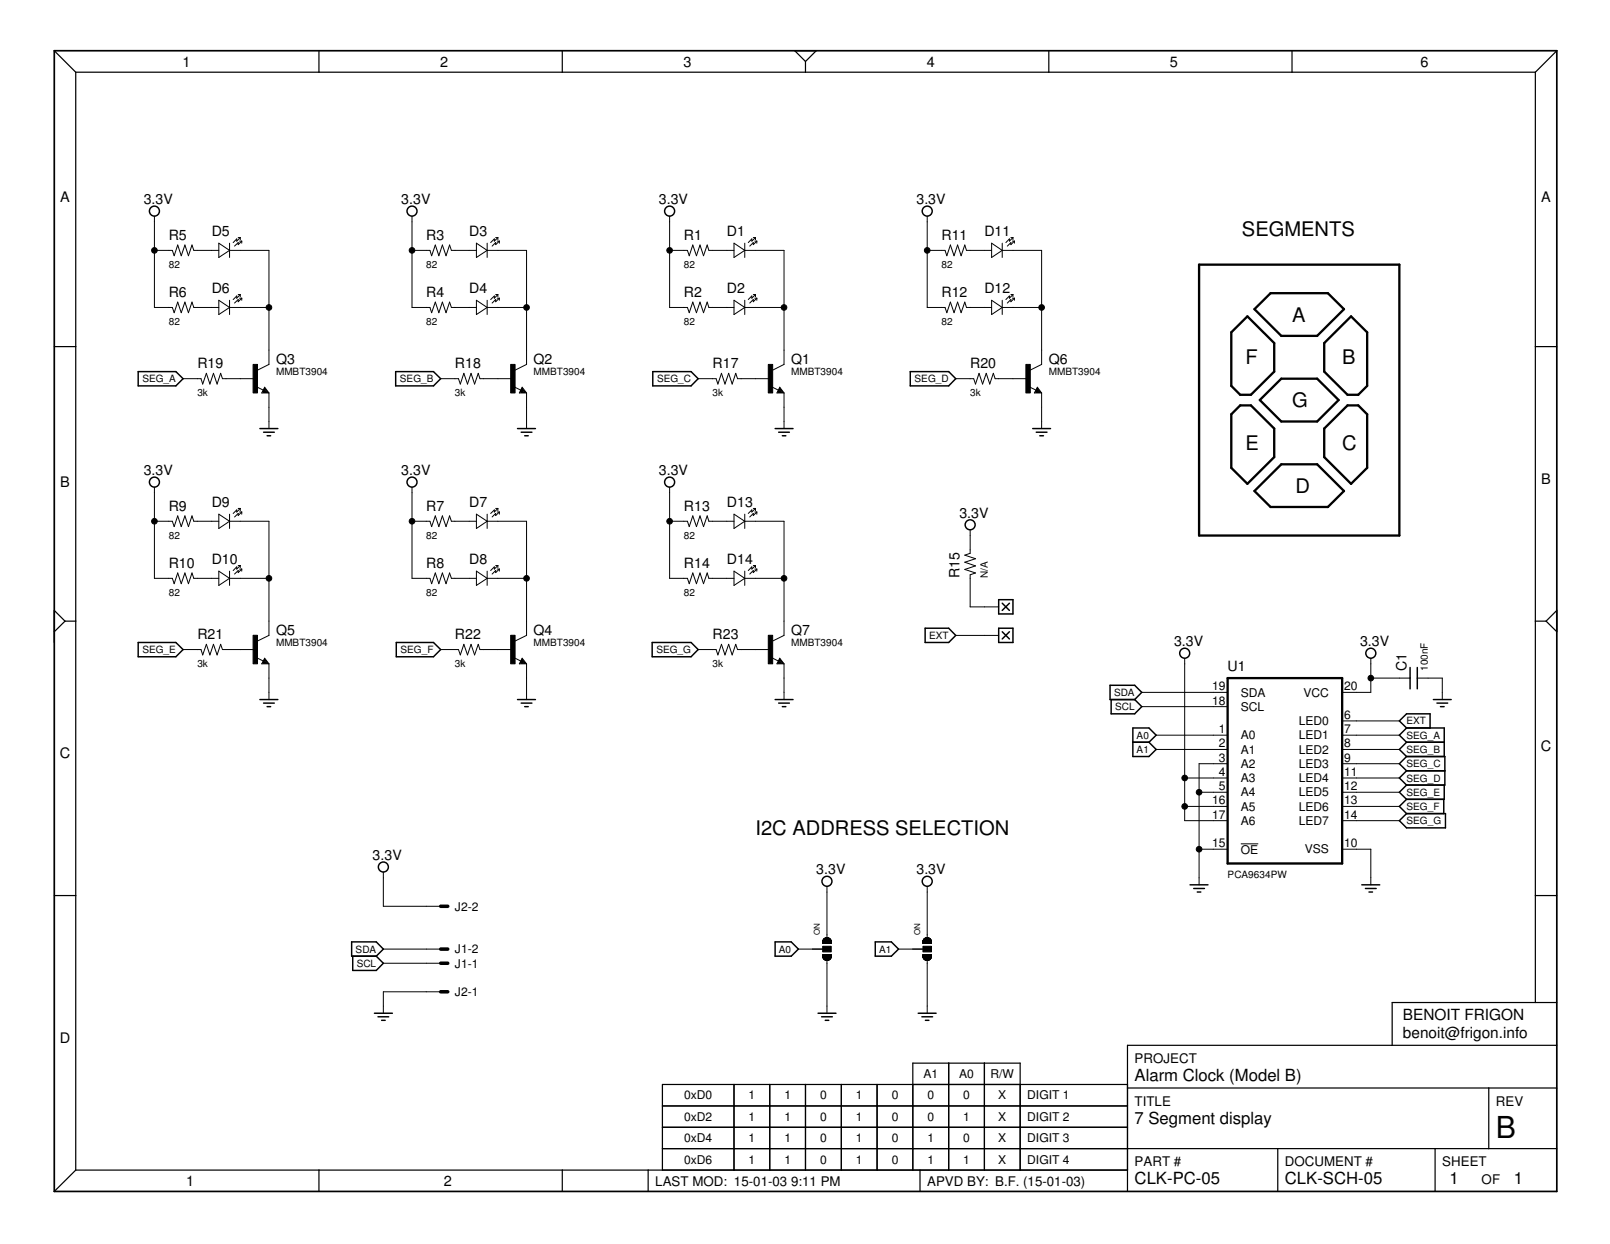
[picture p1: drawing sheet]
<svg xmlns="http://www.w3.org/2000/svg" width="279mm" height="216mm" viewBox="0 0 279 216" stroke-linecap="round" stroke-linejoin="round" font-family="sans-serif">
<path d="M208.1 45.9h34.7v47h-34.7zM213.7 57.7l2.8-2.8 4.6 4.6v5l-4 4h-1.9l-1.5-1.5zM217.7 53.7l2.8-2.8h9.9l2.8 2.8-4.6 4.6h-6.2zM229.8 59.5l4.7-4.6 2.8 2.8v9.3l-1.6 1.5h-1.9l-4-4zM215.2 70.4h1.9l4 4v4.9l-4.6 4.7-2.8-2.8v-9.3zM218.6 69.4l3.8-3.7h6.2l3.7 3.7-3.7 3.8h-6.2zM229.8 74.4l4-4h1.9l1.6 1.5v9.3l-2.8 2.8-4.7-4.7zM217.7 85.2l4.7-4.6h6.2l4.6 4.6-2.8 2.8h-9.9zM213 117.7h19.9v32.2h-19.9z" fill="none" stroke="#000" stroke-width=".4"/>
<g fill="none" stroke="#000" stroke-width=".17">
<path d="M26.8 37.5v15.9h3.1l.3 .9 .6-1.9 .7 1.9 .6-1.9 .6 1.9 .6-1.9 .3 1h4.4M71.5 37.5v15.9h3.1l.3 .9 .6-1.9 .7 1.9 .6-1.9 .6 1.9 .6-1.9 .3 1h4.4M116.2 37.5v15.9h3.1l.3 .9 .6-1.9 .7 1.9 .6-1.9 .6 1.9 .6-1.9 .3 1h4.4M160.9 37.5v15.9h3.1l.3 .9 .6-1.9 .7 1.9 .6-1.9 .6 1.9 .6-1.9 .3 1h4.4M26.8 43.5h3.1l.3 .9 .6-1.9 .7 1.9 .6-1.9 .6 1.9 .6-1.9 .3 1h4.4M38 42.2l1.8 1.3-1.8 1.2zM38 52.1l1.8 1.3-1.8 1.2zM39.8 43.5h6.9v19.7l-2 1M39.8 53.4h6.9M39.8 42.2v2.5M39.8 52.1v2.5M41.3 41.2h.4"/>
<path d="M41.3 51.1h.4M41.6 41.8h.4M41.6 51.8h.4M41.7 41.2l-.6 .6v-.3l-.6 .6M41.7 51.1l-.6 .7v-.4l-.6 .6M41.7 41.2v.4M41.7 51.1v.4M42 41.8l-.7 .7v-.4l-.6 .6M42 51.8l-.7 .6v-.4l-.6 .6M42 41.8v.4M42 51.8v.3M71.5 43.5h3.1l.3 .9 .6-1.9 .7 1.9 .6-1.9 .6 1.9 .6-1.9 .3 1h4.4"/>
<path d="M82.7 42.2l1.8 1.3-1.8 1.2zM82.7 52.1l1.8 1.3-1.8 1.2zM84.5 43.5h6.9v19.7l-2 1M84.5 53.4h6.9M84.5 42.2v2.5M84.5 52.1v2.5M86 41.2h.4M86 51.1h.4M86.3 41.8h.4M86.3 51.8h.4M86.4 41.2l-.6 .6v-.3l-.6 .6M86.4 51.1l-.6 .7v-.4l-.6 .6"/>
<path d="M86.4 41.2v.4M86.4 51.1v.4M86.7 41.8l-.7 .7v-.4l-.6 .6M86.7 51.8l-.7 .6v-.4l-.6 .6M86.7 41.8v.4M86.7 51.8v.3M116.2 43.5h3.1l.3 .9 .6-1.9 .7 1.9 .6-1.9 .6 1.9 .6-1.9 .3 1h4.4M127.4 42.2l1.8 1.3-1.8 1.2zM127.4 52.1l1.8 1.3-1.8 1.2zM129.2 43.5h6.9v19.7l-2 1M129.2 42.2v2.5M129.2 52.1v2.5"/>
<path d="M129.2 53.4h6.9M130.7 41.2h.4M130.7 51.1h.4M131 41.8h.3M131 51.8h.3M131.1 41.2l-.6 .6v-.3l-.6 .6M131.1 51.1l-.6 .7v-.4l-.6 .6M131.1 41.2v.4M131.1 51.1v.4M131.3 41.8l-.6 .7v-.4l-.6 .6M131.3 51.8l-.6 .6v-.4l-.6 .6M131.3 41.8v.4"/>
<path d="M131.3 51.8v.3M160.9 43.5h3.1l.3 .9 .6-1.9 .7 1.9 .6-1.9 .6 1.9 .6-1.9 .3 1h4.4M172.1 42.2l1.8 1.3-1.8 1.2zM172.1 52.1l1.8 1.3-1.8 1.2zM173.9 43.5h6.9v19.7l-2 1M173.9 53.4h6.9M173.9 42.2v2.5M173.9 52.1v2.5M175.4 41.2h.4M175.4 51.1h.4M175.7 41.8h.3M175.7 51.8h.3"/>
<path d="M175.8 41.2l-.6 .6v-.3l-.6 .6M175.8 51.1l-.6 .7v-.4l-.6 .6M175.8 41.2v.4M175.8 51.1v.4M176 41.8l-.6 .7v-.4l-.6 .6M176 51.8l-.6 .6v-.4l-.6 .6M176 41.8v.4M176 51.8v.3M31.8 65.7h3.1l.3 1 .6-1.9 .6 1.9 .6-1.9 .7 1.9 .6-1.9 .3 .9h5.6M44.5 67.1l1.2 .6M45.9 67.2l.8 1h-1.3zM46.7 68.2v6.2"/>
<path d="M76.5 65.7h3.1l.3 1 .6-1.9 .6 1.9 .6-1.9 .7 1.9 .6-1.9 .3 .9h5.6M89.2 67.1l1.2 .6M90.6 67.2l.8 1h-1.3zM91.4 68.2v6.2M121.2 65.7h3.1l.3 1 .6-1.9 .6 1.9 .6-1.9 .7 1.9 .6-1.9 .3 .9h5.6M133.9 67.1l1.2 .6M135.3 67.2l.8 1h-1.3zM136.1 68.2v6.2M165.9 65.7h3.1l.3 1 .6-1.9 .6 1.9 .7-1.9 .6 1.9 .6-1.9 .3 .9h5.6M178.6 67.1l1.2 .6M180 67.2l.8 1h-1.3zM180.8 68.2v6.2"/>
<path d="M26.8 90.5h3.1l.3 .9 .6-1.9 .7 1.9 .6-1.9 .6 1.9 .6-1.9 .3 1h4.4M26.8 84.5v15.9h3.1l.3 .9 .6-1.9 .7 1.9 .6-1.9 .6 1.9 .6-1.9 .3 1h4.4M38 89.2l1.8 1.3-1.8 1.2zM38 99.1l1.8 1.3-1.8 1.2zM39.8 89.2v2.5M39.8 99.1v2.5M39.8 90.5h6.9v19.8l-2 1M41.3 88.2h.4M41.3 98.1h.4M41.6 88.9h.4M41.6 98.8h.4M41.7 88.2l-.6 .7v-.4l-.6 .6"/>
<path d="M41.7 98.1l-.6 .7v-.4l-.6 .6M41.7 88.2v.4M41.7 98.1v.4M42 88.9l-.7 .6v-.4l-.6 .6M42 98.8l-.7 .6v-.4l-.6 .6M42 88.9v.3M42 98.8v.3M71.5 90.5h3.1l.3 .9 .6-1.9 .7 1.9 .6-1.9 .6 1.9 .6-1.9 .3 1h4.4M71.5 84.5v15.9h3.1l.3 .9 .6-1.9 .7 1.9 .6-1.9 .6 1.9 .6-1.9 .3 1h4.4M82.7 89.2l1.8 1.3-1.8 1.2zM82.7 99.1l1.8 1.3-1.8 1.2zM84.5 89.2v2.5"/>
<path d="M84.5 99.1v2.5M84.5 90.5h6.9v19.8l-2 1M86 88.2h.4M86 98.1h.4M86.3 88.9h.4M86.3 98.8h.4M86.4 88.2l-.6 .7v-.4l-.6 .6M86.4 98.1l-.6 .7v-.4l-.6 .6M86.4 88.2v.4M86.4 98.1v.4M86.7 88.9l-.7 .6v-.4l-.6 .6M86.7 98.8l-.7 .6v-.4l-.6 .6"/>
<path d="M86.7 88.9v.3M86.7 98.8v.3M116.2 90.5h3.1l.3 .9 .6-1.9 .7 1.9 .6-1.9 .6 1.9 .6-1.9 .3 1h4.4M116.2 84.5v15.9h3.1l.3 .9 .6-1.9 .7 1.9 .6-1.9 .6 1.9 .6-1.9 .3 1h4.4M127.4 89.2l1.8 1.3-1.8 1.2zM127.4 99.1l1.8 1.3-1.8 1.2zM129.2 89.2v2.5M129.2 99.1v2.5M129.2 90.5h6.9v19.8l-2 1M130.7 88.2h.4M130.7 98.1h.4M131 88.9h.3"/>
<path d="M131 98.8h.3M131.1 88.2l-.6 .7v-.4l-.6 .6M131.1 98.1l-.6 .7v-.4l-.6 .6M131.1 88.2v.4M131.1 98.1v.4M131.3 88.9l-.6 .6v-.4l-.6 .6M131.3 98.8l-.6 .6v-.4l-.6 .6M131.3 88.9v.3M131.3 98.8v.3M168.4 91.9v4.1l-1 .4 1.9 .6-1.9 .6 1.9 .6-1.9 .6 1.9 .6-.9 .4v5.5h4.9M31.8 112.7h3.1l.3 1 .6-1.9 .6 1.9 .6-1.9 .7 1.9 .6-1.9 .3 .9h5.6M39.8 100.4h6.9"/>
<path d="M44.5 114.1l1.2 .6M45.9 114.2l.8 1h-1.3zM46.7 115.2v6.2M76.5 112.7h3.1l.3 1 .6-1.9 .6 1.9 .6-1.9 .7 1.9 .6-1.9 .3 .9h5.6M84.5 100.4h6.9M89.2 114.1l1.2 .6M90.6 114.2l.8 1h-1.3zM91.4 115.2v6.2M121.2 112.7h3.1l.3 1 .6-1.9 .6 1.9 .6-1.9 .7 1.9 .6-1.9 .3 .9h5.6M129.2 100.4h6.9M133.9 114.1l1.2 .6M135.3 114.2l.8 1h-1.3z"/>
<path d="M136.1 115.2v6.2M165.9 110.3h7.4M205.6 114.2v28.2h7.4M237.9 114.2v6h-5M237.9 117.7h6.8M246 117.7h4.3v3.7M198.1 120.2h14.9M198.1 122.6h14.9M200.6 127.6h12.4M200.6 130.1h12.4M205.6 135h7.4M205.6 140h7.4"/>
<path d="M208.1 137.5h4.9M213 132.5h-4.9v21.1M232.9 125.1h9.9M232.9 127.6h9.9M232.9 130.1h9.9M232.9 132.5h9.9M232.9 135h9.9M232.9 137.5h9.9M232.9 140h9.9M66.5 151.3v6h10M143.5 153.8v9.2M160.9 153.8v9.2"/>
<path d="M208.1 147.4h4.9M215.3 146.5h3.1M232.9 147.4h5v6.2M232.9 142.4h9.9M66.5 164.7h10M66.5 167.2h10M76.5 172.1h-10v3.8M138.6 164.7h4.9M142.8 163.5v.2h1.5v-.2M142.8 163.7h1.5M142.8 163.6h1.5M142.8 163.5h1.5"/>
<path d="M142.8 163.4h1.5M142.8 165.9v-.2h1.5v.2M142.8 166h1.5M142.8 165.9h1.5M142.8 165.8h1.5M142.8 165.7h1.5M142.8 165.9v.2M142.8 163.3h1.5M142.8 166.1h1.4M142.8 166.1h1.5M142.8 163.3v.2M142.8 166.1v.1"/>
<path d="M142.8 163.2l1.4 .1M142.8 166.2h1.4M142.8 163.2h1.4M142.8 163.2v.1M142.8 166.2l.2 .3M142.9 163.1h1.3M142.9 166.3h1.3M142.9 166.3h1.2M142.9 163.1h1.2M142.9 166.4h1.2M142.9 163.1l-.1 .1M142.9 163h1.2"/>
<path d="M143 163h1.1M143 163h1M143 166.5h1.1M143 162.9l-.1 .2M143 166.5l.2 .1M143 162.9h1M143 166.5h1M143.1 166.5h.9M143.1 162.9h.9M143.1 166.6h.8M143.2 162.8h.7M143.2 166.6h.6"/>
<path d="M143.2 162.8h.6M143.2 162.8l-.2 .1M143.2 166.6l.2 .1M143.3 166.7h.4M143.4 162.8h.3M143.5 166.4v9.5M143.7 162.8h-.5M143.7 162.8h.1M143.8 162.8l.1 .1M143.8 166.6l-.4 .1M143.9 162.9h.1M143.9 166.6h-.1"/>
<path d="M144 162.9l.1 .2M144.1 163.1l.1 .1M144.1 166.3l-.2 .3M144.2 163.2l.1 .1M144.2 166.2l-.1 .1M144.3 163.3v.2M144.3 166.1l-.1 .1M144.3 165.9l-1.5 .1M144.3 165.9v.2M155.9 164.7h5M160.1 163.5v.2h1.5v-.2M160.1 165.9v-.2h1.5v.2"/>
<path d="M160.1 163.7h1.5M160.1 163.6h1.5M160.1 163.5h1.5M160.1 163.4h1.5M160.1 165.9l.1 .2M160.1 165.9h1.5M160.1 165.8h1.5M160.1 165.7h1.5M160.2 163.3l-.1 .2M160.2 163.4h1.4M160.2 163.3h1.4M160.2 166.1v.1"/>
<path d="M160.2 166.1h1.4M160.2 166h1.4M160.2 163.2h1.4M160.2 166.2h1.4M160.2 163.2v.1M160.2 166.2l.1 .1M160.2 166.3h1.4M160.3 163.1h1.2M160.3 163.1l-.1 .1M160.3 166.3l.2 .3M160.3 163h1.2M160.3 166.4h1.2"/>
<path d="M160.4 163h1M160.4 166.5h1M160.4 162.9h1M160.5 162.9h.8M160.5 166.5h.9M160.5 162.9l-.2 .2M160.5 166.6h.1M160.5 162.8h.8M160.5 166.6h.8M160.6 166.6h.6M160.6 162.8l-.1 .1M160.6 162.8h.6"/>
<path d="M160.7 166.7h.4M160.8 162.8h-.2M160.8 162.8h.2M160.9 166.4v9.5M161 162.8h.2M161.2 162.8l.2 .1M161.4 162.9l.1 .2M161.4 166.5l-.4 .2-.4-.1M161.5 163.1l.1 .1M161.5 166.3l-.1 .2M161.5 166.3h-1.2M161.6 163.2v.1"/>
<path d="M161.6 166.2h-1.4M161.6 163.3v.2M161.6 166.1l-.1 .2M161.6 165.9v.2M161.6 166h-1.4"/>
</g>
<g fill="none" stroke="#000" stroke-width=".25">
<path d="M24 64.5h6.5l1.3 1.2-1.3 1.3h-6.5zM45.1 74.4h3.1M45.7 75h1.9M45.9 67.7l.1 .2h-.3l.2-.4 .5 .6h-.7M46.4 75.6h.6M68.7 64.5h6.5l1.3 1.2-1.3 1.3h-6.5zM89.8 74.4h3.1M90.4 75h1.9M90.6 67.7l.1 .2h-.3l.2-.4 .5 .6h-.7M91.1 75.6h.6M113.3 64.5h6.6l1.3 1.2-1.3 1.3h-6.6zM134.5 74.4h3.1"/>
<path d="M135.1 75h1.9M135.3 67.7l.1 .2h-.3l.2-.4 .5 .6h-.7M135.8 75.6h.6M158 64.5h6.6l1.3 1.2-1.3 1.3h-6.6zM179.2 74.4h3.1M179.8 75h1.9M180 67.7l.1 .2h-.3l.2-.4 .5 .6h-.7M180.4 75.6h.7M24 111.5h6.5l1.3 1.2-1.3 1.3h-6.5zM45.9 114.7l.1 .3h-.3l.2-.5 .5 .6h-.7M68.8 111.5h6.4l1.3 1.2-1.3 1.3h-6.4zM90.6 114.7l.1 .3h-.3l.2-.5 .5 .6h-.7"/>
<path d="M113.2 111.5h6.7l1.3 1.2-1.3 1.3h-6.7zM135.3 114.7l.1 .3h-.3l.2-.5 .5 .6h-.7M160.5 109h4.1l1.3 1.3-1.3 1.2h-4.1zM173.3 109h2.5v2.5h-2.5zM173.3 104.1h2.5v2.5h-2.5zM173.9 109.6l1.3 1.3M173.9 104.7l1.3 1.2M175.2 109.6l-1.3 1.3M175.2 104.7l-1.3 1.2M192.6 118.9h4.3l1.2 1.3-1.2 1.2h-4.3zM244.7 115.8v3.7M246 115.8v3.7"/>
<path d="M45.1 121.4h3.1M45.7 122h1.9M46.4 122.6h.6M89.8 121.4h3.1M90.4 122h1.9M91.1 122.6h.6M134.5 121.4h3.1M135.1 122h1.9M135.8 122.6h.6M192.8 121.4v2.5h4.1l1.2-1.3-1.2-1.2M196.6 126.3h2.8l1.2 1.3-1.2 1.2 1.2 1.3-1.2 1.2h-2.8zM196.6 128.8h2.8"/>
<path d="M244.1 131.3l-1.3 1.2 1.3 1.3M244.1 131.3h6.6v4.9h-6.6M244.1 133.8h6.6M244.1 128.8l-1.3 1.3 1.3 1.2M244.1 128.8h6.5M244.1 126.3h6.5v5M244.1 126.3l-1.3 1.3 1.3 1.2M244.1 138.7l-1.3 1.3 1.3 1.2M244.1 136.2l-1.3 1.3 1.3 1.2M244.1 133.8l-1.3 1.2 1.3 1.2M244.1 126.3l-1.3-1.2 1.3-1.2h4.1v2.4M248.8 121.4h3"/>
<path d="M249.4 122h1.8M250 122.6h.6M250.5 138.7v2.5M250.6 136.2v2.5h-6.5M206.5 153.6h3.1M207.2 154.2h1.8M207.8 154.8h.6M236.3 153.6h3.1M237 154.2h1.8M237.6 154.8h.6M242.8 142.4l1.3-1.2h6.7v2.5h-6.7zM61 163.5h4.3l1.2 1.2-1.2 1.2h-4.3z"/>
<path d="M61.2 165.9v2.5h4.1l1.2-1.2-1.2-1.3M65 175.9h3.1M65.6 176.5h1.9M66.2 177.1h.6M134.5 163.5h2.8l1.3 1.2-1.3 1.2h-2.8zM142 175.9h3.1M142.6 176.5h1.8M143.2 177.1h.6M151.9 163.5h2.8l1.2 1.2-1.2 1.2h-2.8zM159.3 175.9h3.2M160 176.5h1.8M160.6 177.1h.6"/>
<circle cx="26.8" cy="36.6" r=".87"/>
<circle cx="71.5" cy="36.6" r=".87"/>
<circle cx="116.2" cy="36.6" r=".87"/>
<circle cx="160.9" cy="36.6" r=".87"/>
<circle cx="26.8" cy="83.7" r=".87"/>
<circle cx="71.5" cy="83.7" r=".87"/>
<circle cx="116.2" cy="83.7" r=".87"/>
<circle cx="168.4" cy="91.1" r=".87"/>
<circle cx="205.6" cy="113.4" r=".87"/>
<circle cx="237.9" cy="113.4" r=".87"/>
<circle cx="66.5" cy="150.5" r=".87"/>
<circle cx="143.5" cy="153" r=".87"/>
<circle cx="160.9" cy="153" r=".87"/>
</g>
<path d="M43.9 63.2h.8v5h-.8zM88.6 63.2h.8v5h-.8zM133.3 63.2h.8v5h-.8zM178 63.2h.8v5h-.8zM43.9 110.3h.8v4.9h-.8zM88.6 110.3h.8v4.9h-.8zM133.3 110.3h.8v4.9h-.8zM142.8 164.2h1.5v1h-1.5zM160.2 164.2h1.4v1h-1.4z" fill="#000" stroke="#000" stroke-width=".17"/>
<g fill="none" stroke="#000" stroke-width=".21">
<path d="M9.4 8.8l3.7 3.7M13.1 12.5v190.6M13.1 12.5h253.3M55.4 8.8v3.7M97.6 8.8v3.7M137.9 8.8h3.7l-1.8 1.9zM139.8 10.7v1.8M182 8.8v3.7M224.2 8.8v3.7M266.4 12.5v161.5M270.2 8.8l-3.8 3.7M9.4 60.2h3.7"/>
<path d="M266.4 60.2h3.8M11.3 107.8l-1.9-1.9v5.6M11.3 107.8h1.8M11.3 107.8l-1.9 1.8M266.4 107.8h1.9M270.2 105.9v3.7l-1.9-1.8zM9.4 155.4h3.7M266.4 155.4h3.8M270.2 174h-28.6v7.4M115 199.3h155.2M115 191.9h80.7M115 195.6h80.7"/>
<path d="M127.4 188.2v14.9M133.6 188.2v14.9M139.8 188.2v14.9M146 188.2v14.9M152.2 188.2v14.9M164.6 184.5v18.6M170.8 184.5v18.6M195.7 188.8h74.5M195.7 188.2h-80.7v14.9M221.7 199.3v7.5M249 199.3v7.5M258.4 188.8v10.5"/>
<path d="M270.2 181.4h-74.5v25.4M13.1 203.1h182.6M13.1 203.1l-3.7 3.7M55.4 203.1v3.7M97.6 203.1v3.7M112.5 203.1v3.7M158.4 203.1v-18.6h18.6v18.6M159.7 203.1v3.7"/>
</g>
<path d="M9.4 8.8h260.8v198h-260.8z" fill="none" stroke="#000" stroke-width=".3"/>
<path d="M76.5 157.3h1.2M76.5 167.2h1.2M76.5 164.7h1.2M76.5 172.1h1.2" fill="none" stroke="#000" stroke-width=".61"/>
<g fill="#000" stroke="#000" stroke-width=".17">
<circle cx="26.8" cy="43.5" r=".49"/>
<circle cx="46.7" cy="53.4" r=".49"/>
<circle cx="71.5" cy="43.5" r=".49"/>
<circle cx="91.4" cy="53.4" r=".49"/>
<circle cx="116.2" cy="43.5" r=".49"/>
<circle cx="136.1" cy="53.4" r=".49"/>
<circle cx="160.9" cy="43.5" r=".49"/>
<circle cx="180.8" cy="53.4" r=".49"/>
<circle cx="26.8" cy="90.5" r=".49"/>
<circle cx="71.5" cy="90.5" r=".49"/>
<circle cx="116.2" cy="90.5" r=".49"/>
<circle cx="46.7" cy="100.4" r=".49"/>
<circle cx="91.4" cy="100.4" r=".49"/>
<circle cx="136.1" cy="100.4" r=".49"/>
<circle cx="237.9" cy="117.7" r=".49"/>
<circle cx="205.6" cy="135" r=".49"/>
<circle cx="205.6" cy="140" r=".49"/>
<circle cx="208.1" cy="137.5" r=".49"/>
<circle cx="208.1" cy="147.4" r=".49"/>
</g>
<text font-size="5.2" x="259.6" y="197.5">B</text>
<g font-size="3.5">
<text x="215.5" y="41">SEGMENTS</text>
<text x="224.2" y="55.8">A</text>
<text x="216.2" y="63.3">F</text>
<text x="232.9" y="63.3">B</text>
<text x="224.2" y="70.7">G</text>
<text x="216.2" y="78.1">E</text>
<text x="232.9" y="78.1">C</text>
<text x="224.8" y="85.5">D</text>
<text x="131.1" y="144.9">I2C ADDRESS SELECTION</text>
</g>
<g font-size="2.9">
<text x="196.9" y="187.6">Alarm Clock (Model B)</text>
<text x="196.9" y="195">7 Segment display</text>
<text x="196.9" y="205.5">CLK-PC-05</text>
<text x="223" y="205.5">CLK-SCH-05</text>
<text x="251.5" y="205.5">1</text>
<text x="262.7" y="205.5">1</text>
</g>
<g font-size="2.7">
<text x="243.5" y="177.1">BENOIT FRIGON</text>
<text x="243.5" y="180.2">benoit@frigon.info</text>
</g>
<g font-size="2.5">
<text x="31.7" y="11.6">1</text>
<text x="76.4" y="11.6">2</text>
<text x="118.6" y="11.6">3</text>
<text x="160.8" y="11.6">4</text>
<text x="203" y="11.6">5</text>
<text x="246.5" y="11.6">6</text>
<text x="10.5" y="35.1">A</text>
<text x="24.9" y="35.4">3.3V</text>
<text x="69.6" y="35.4">3.3V</text>
<text x="114.3" y="35.4">3.3V</text>
<text x="159" y="35.4">3.3V</text>
<text x="267.5" y="35.1">A</text>
<text x="29.3" y="41.6">R5</text>
<text x="36.7" y="41">D5</text>
<text x="74" y="41.6">R3</text>
<text x="81.4" y="41">D3</text>
<text x="118.7" y="41.6">R1</text>
<text x="126.1" y="41">D1</text>
<text x="163.4" y="41.6">R11</text>
<text x="170.8" y="41">D11</text>
<text x="29.3" y="51.5">R6</text>
<text x="36.7" y="50.9">D6</text>
<text x="74" y="51.5">R4</text>
<text x="81.4" y="50.9">D4</text>
<text x="118.7" y="51.5">R2</text>
<text x="126.1" y="50.9">D2</text>
<text x="163.4" y="51.5">R12</text>
<text x="170.8" y="50.9">D12</text>
<text x="34.3" y="63.9">R19</text>
<text x="47.9" y="63.3">Q3</text>
<text x="79" y="63.9">R18</text>
<text x="92.6" y="63.3">Q2</text>
<text x="123.7" y="63.9">R17</text>
<text x="137.3" y="63.3">Q1</text>
<text x="168.3" y="63.9">R20</text>
<text x="182" y="63.3">Q6</text>
<text x="24.9" y="82.4">3.3V</text>
<text x="69.6" y="82.4">3.3V</text>
<text x="114.3" y="82.4">3.3V</text>
<text x="267.5" y="83.9">B</text>
<text x="10.5" y="84.6">B</text>
<text x="29.3" y="88.6">R9</text>
<text x="36.7" y="88">D9</text>
<text x="74" y="88.6">R7</text>
<text x="81.4" y="88">D7</text>
<text x="118.7" y="88.6">R13</text>
<text x="126.1" y="88">D13</text>
<text x="166.5" y="89.9">3.3V</text>
<text x="29.3" y="98.5">R10</text>
<text x="36.7" y="97.9">D10</text>
<text x="74" y="98.5">R8</text>
<text x="81.4" y="97.9">D8</text>
<text x="118.7" y="98.5">R14</text>
<text x="126.1" y="97.9">D14</text>
<text x="166.5" y="100.4" transform="rotate(-90 166.5 100.4)">R15</text>
<text x="34.3" y="110.9">R21</text>
<text x="47.9" y="110.3">Q5</text>
<text x="79" y="110.9">R22</text>
<text x="92.6" y="110.3">Q4</text>
<text x="123.7" y="110.9">R23</text>
<text x="137.3" y="110.3">Q7</text>
<text x="203.7" y="112.1">3.3V</text>
<text x="236" y="112.1">3.3V</text>
<text x="213" y="116.5">U1</text>
<text x="244.1" y="116.5" transform="rotate(-90 244.1 116.5)">C1</text>
<text x="10.4" y="131.6">C</text>
<text x="267.4" y="130.3">C</text>
<text x="64.7" y="149.2">3.3V</text>
<text x="141.7" y="151.7">3.3V</text>
<text x="159" y="151.7">3.3V</text>
<text x="10.4" y="181.1">D</text>
<text x="32.3" y="205.8">1</text>
<text x="77" y="205.8">2</text>
</g>
<g font-size="2.3">
<text x="196.9" y="184.5">PROJECT</text>
<text x="196.9" y="191.9">TITLE</text>
<text x="259.6" y="191.9">REV</text>
<text x="196.9" y="202.4">PART #</text>
<text x="223" y="202.4">DOCUMENT #</text>
<text x="250.3" y="202.4">SHEET</text>
<text x="113.7" y="205.8">LAST MOD: 15-01-03</text>
<text x="137.3" y="205.8">9:11 PM</text>
<text x="160.9" y="205.8">APVD BY: B.F. (15-01-03)</text>
<text x="257.1" y="205.5">OF</text>
</g>
<g font-size="2.1">
<text x="210.4" y="119.8">19</text>
<text x="233.3" y="119.8">20</text>
<text x="210.4" y="122.3">18</text>
<text x="215.3" y="120.9">SDA</text>
<text x="215.3" y="123.4">SCL</text>
<text x="225.4" y="125.9">LED0</text>
<text x="226.2" y="120.9">VCC</text>
<text x="233.3" y="124.8">6</text>
<text x="211.5" y="127.2">1</text>
<text x="211.5" y="129.7">2</text>
<text x="215.3" y="128.3">A0</text>
<text x="215.3" y="130.8">A1</text>
<text x="225.4" y="128.3">LED1</text>
<text x="225.4" y="130.8">LED2</text>
<text x="233.3" y="127.2">7</text>
<text x="233.3" y="129.7">8</text>
<text x="211.5" y="132.2">3</text>
<text x="211.5" y="134.7">4</text>
<text x="211.5" y="137.1">5</text>
<text x="215.3" y="133.3">A2</text>
<text x="215.3" y="135.8">A3</text>
<text x="225.4" y="133.3">LED3</text>
<text x="225.4" y="135.8">LED4</text>
<text x="233.3" y="132.2">9</text>
<text x="233.3" y="134.7">11</text>
<text x="233.3" y="137.1">12</text>
<text x="210.4" y="139.6">16</text>
<text x="210.4" y="142.1">17</text>
<text x="215.3" y="138.2">A4</text>
<text x="215.3" y="140.7">A5</text>
<text x="215.3" y="143.2">A6</text>
<text x="225.4" y="138.2">LED5</text>
<text x="225.4" y="140.7">LED6</text>
<text x="225.4" y="143.2">LED7</text>
<text x="233.3" y="139.6">13</text>
<text x="233.3" y="142.1">14</text>
<text x="210.4" y="147">15</text>
<text x="215.3" y="148.1">OE</text>
<text x="226.4" y="148.1">VSS</text>
<text x="233.3" y="147">10</text>
<text x="79" y="158">J2-2</text>
<text x="79" y="167.9">J1-1</text>
<text x="79" y="165.5">J1-2</text>
<text x="79" y="172.9">J2-1</text>
<text x="118.7" y="190.8">0xD0</text>
<text x="129.9" y="190.8">1</text>
<text x="136.1" y="190.8">1</text>
<text x="142.3" y="190.8">0</text>
<text x="148.5" y="190.8">1</text>
<text x="154.7" y="190.8">0</text>
<text x="160.3" y="187.1">A1</text>
<text x="160.9" y="190.8">0</text>
<text x="166.5" y="187.1">A0</text>
<text x="167.2" y="190.8">0</text>
<text x="171.9" y="187.1">R/W</text>
<text x="173.2" y="190.8">X</text>
<text x="178.3" y="190.8">DIGIT 1</text>
<text x="118.7" y="194.5">0xD2</text>
<text x="129.9" y="194.5">1</text>
<text x="136.1" y="194.5">1</text>
<text x="142.3" y="194.5">0</text>
<text x="148.5" y="194.5">1</text>
<text x="154.7" y="194.5">0</text>
<text x="160.9" y="194.5">0</text>
<text x="167.2" y="194.5">1</text>
<text x="173.2" y="194.5">X</text>
<text x="178.3" y="194.5">DIGIT 2</text>
<text x="118.7" y="198.2">0xD4</text>
<text x="118.7" y="202">0xD6</text>
<text x="129.9" y="198.2">1</text>
<text x="129.9" y="202">1</text>
<text x="136.1" y="198.2">1</text>
<text x="136.1" y="202">1</text>
<text x="142.3" y="198.2">0</text>
<text x="142.3" y="202">0</text>
<text x="148.5" y="198.2">1</text>
<text x="148.5" y="202">1</text>
<text x="154.7" y="198.2">0</text>
<text x="154.7" y="202">0</text>
<text x="160.9" y="198.2">1</text>
<text x="160.9" y="202">1</text>
<text x="167.2" y="198.2">0</text>
<text x="167.2" y="202">1</text>
<text x="173.2" y="198.2">X</text>
<text x="173.2" y="202">X</text>
<text x="178.3" y="198.2">DIGIT 3</text>
<text x="178.3" y="202">DIGIT 4</text>
</g>
<g font-size="1.7">
<text x="29.3" y="46.5">82</text>
<text x="74" y="46.5">82</text>
<text x="118.7" y="46.5">82</text>
<text x="163.4" y="46.5">82</text>
<text x="29.3" y="56.4">82</text>
<text x="74" y="56.4">82</text>
<text x="118.7" y="56.4">82</text>
<text x="163.4" y="56.4">82</text>
<text x="47.9" y="65.1">MMBT3904</text>
<text x="92.6" y="65.1">MMBT3904</text>
<text x="137.3" y="65.1">MMBT3904</text>
<text x="182" y="65.1">MMBT3904</text>
<text x="24.7" y="66.3">SEG_A</text>
<text x="34.3" y="68.8">3k</text>
<text x="69.4" y="66.3">SEG_B</text>
<text x="79" y="68.8">3k</text>
<text x="114" y="66.3">SEG_C</text>
<text x="123.7" y="68.8">3k</text>
<text x="158.7" y="66.3">SEG_D</text>
<text x="168.3" y="68.8">3k</text>
<text x="29.3" y="93.6">82</text>
<text x="74" y="93.6">82</text>
<text x="118.7" y="93.6">82</text>
<text x="171.4" y="100.4" transform="rotate(-90 171.4 100.4)">N/A</text>
<text x="29.3" y="103.5">82</text>
<text x="74" y="103.5">82</text>
<text x="118.7" y="103.5">82</text>
<text x="24.7" y="113.4">SEG_E</text>
<text x="47.9" y="112.1">MMBT3904</text>
<text x="69.5" y="113.4">SEG_F</text>
<text x="92.6" y="112.1">MMBT3904</text>
<text x="113.9" y="113.4">SEG_G</text>
<text x="137.3" y="112.1">MMBT3904</text>
<text x="161.2" y="110.9">EXT</text>
<text x="34.3" y="115.8">3k</text>
<text x="79" y="115.8">3k</text>
<text x="123.7" y="115.8">3k</text>
<text x="247.8" y="116.5" transform="rotate(-90 247.8 116.5)">100nF</text>
<text x="193.3" y="120.8">SDA</text>
<text x="193.5" y="123.2">SCL</text>
<text x="244.1" y="125.7">EXT</text>
<text x="197.3" y="128.2">A0</text>
<text x="197.3" y="130.7">A1</text>
<text x="244.1" y="130.7">SEG_B</text>
<text x="244.1" y="128.2">SEG_A</text>
<text x="244.1" y="133.2">SEG_C</text>
<text x="244.1" y="135.6">SEG_D</text>
<text x="244.1" y="140.6">SEG_F</text>
<text x="244.1" y="138.1">SEG_E</text>
<text x="244.1" y="143.1">SEG_G</text>
<text x="213" y="152.3">PCA9634PW</text>
<text x="61.7" y="165.3">SDA</text>
<text x="61.9" y="167.8">SCL</text>
<text x="135.2" y="165.3">A0</text>
<text x="152.6" y="165.3">A1</text>
</g>
<g font-size="1.4">
<text x="142.3" y="162.4" transform="rotate(-90 142.3 162.4)">ON</text>
<text x="159.7" y="162.4" transform="rotate(-90 159.7 162.4)">ON</text>
</g>
</svg>
